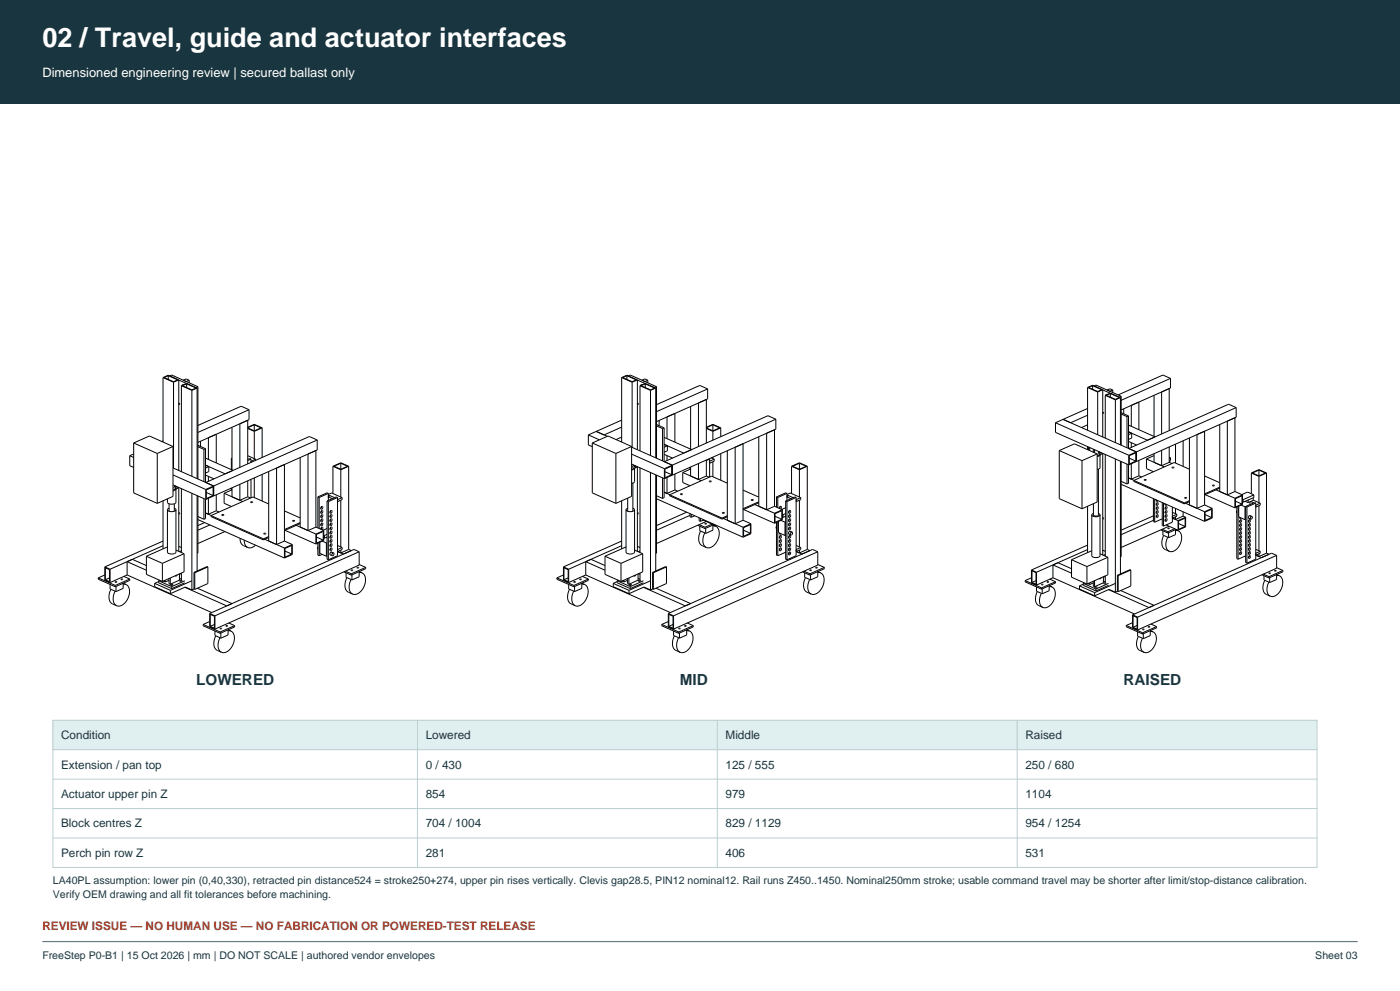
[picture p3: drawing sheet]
<svg xmlns="http://www.w3.org/2000/svg" width="420mm" height="297mm" viewBox="0 0 420 297" stroke-linecap="round" stroke-linejoin="round" font-family="sans-serif">
<path d="M0 0h420v31h-420z" fill-rule="evenodd" fill="#193640"/>
<path d="M12.7 282.2h394.6" fill="none" stroke="#677b81" stroke-width=".35"/>
<g fill="none" stroke="#000" stroke-width=".3">
<path d="M48.9 113.2v19.3M48.9 113.2l3.2 1.3M48.9 113.2l1.6-.7 8.6 3.8M49.2 113.2l1.3-.6 2.8 1.3-1.2 .5zM50.5 112.6v1.1M50.9 112.7l.6-.3 7.9 3.5M52.1 114.5v25.8M52.1 114.5l1.5-.6v27.1M54.4 115.6l3.2 1.4M54.4 115.6v25.8M54.7 115.6l1.3-.6 2.8 1.3-1.2 .6zM54.9 115.4l-.2 .1"/>
<path d="M55 113.9l.9-.3 .9 .4M56 114.9l-1.6 .7M56 115v1.2M56.8 114l-.9 .3M56.8 114v.7M57.6 117v25.8M59.1 116.3v27.2M59.1 116.3l-1.5 .7M59.4 115.9l-.6 .2M59.4 115.9v27.7M186.5 113.2v19.3M186.5 113.2l3.1 1.3"/>
<path d="M186.5 113.2l1.6-.7 3.1 1.4M186.8 113.2l1.3-.6 2.8 1.3-1.3 .5zM188.1 112.6v1.1M188.5 112.7l.6-.3 7.9 3.5M189.6 114.5v19.6M191.2 113.9v20.9M191.2 113.9l-1.6 .6M191.2 113.9l2.3 1M192 115.6l3.1 1.4M192 115.6l1.6-.7 3.1 1.4M192 115.6v19.5M192.3 115.6l1.3-.6 2.8 1.3-1.3 .6z"/>
<path d="M192.5 115.4l-.2 .1M192.6 113.9l.8-.3 .9 .4M193.6 115v1.2M194.3 114l-.8 .3M194.3 114v.7M195.1 117v19.5M196.7 116.3v20.9M196.7 116.3l-1.6 .7M197 115.9l-.6 .2M197 115.9v21.4M211.9 119.7v13.1M212.3 116.6l-2.4-1.1-12.9 5.8"/>
<path d="M212.3 116.6l-15.3 6.8M212.3 116.6v3l-15.3 6.8M326.3 116.1v12.8M326.3 116.1l3 1.4M326.3 116.1l1.5-.6 3 1.3M326.6 116.1l1.2-.5 2.7 1.2-1.2 .5zM327.8 115.6v1.1M328.2 115.6l.6-.2 7.6 3.4M329.3 117.5v12.8M330.8 116.8v14.2M330.8 116.8l-1.5 .7M330.8 116.8l2.2 1"/>
<path d="M331.6 118.5v12.8M331.6 118.5l3 1.3M331.9 118.5l1.2-.6 2.7 1.3-1.2 .5zM332 118.3h-.1M332.1 116.9l.9-.4 .8 .4M333.1 117.8l3 1.4M333.1 117.8l-1.5 .7M333.1 117.9v1.1M333.8 116.9l-.8 .4M333.8 116.9v.7M334.6 119.8v12.8M336.1 119.2v14.1"/>
<path d="M336.1 119.2l-1.5 .6M336.4 118.8l-.6 .2M336.4 118.8v14.6M346.2 118.5v12.3M348.5 117.5v12.6M350.8 116.5v12.5M351.1 113.4v2.9l-14.7 6.6M351.1 113.4l-2.2-1-13.5 6M351.1 113.4l-14.7 6.6M38.9 136.6v3l1.2 .5M38.9 136.6l1.2 .5M40.1 132.8v14.9l7.1 3.2"/>
<path d="M40.1 132.8l4.7-2.1 7.1 3.1M40.1 132.8l7.1 3.1M40.1 136.1l-1.2 .5M47.2 135.9v15M48.9 132.1l-.4 .2M51.9 133.8l-4.7 2.1M51.9 133.8v15l-4.7 2.1M59.4 133.9l1.8 .8M59.4 133.5l2.3 1M60.2 132.2v1.6M61.2 134.7v9.7M61.7 134.5l-.5 .2"/>
<path d="M61.7 134.5v10.1M61.7 139.4l5.9 2.6M61.7 137.3l8.2 3.7M62.5 131.2v6.5M64.9 130.1v8.6M69.4 137.4l.2 .1M69.4 137.4v3.3M69.6 137.3l-.2 .1M69.6 128.1v12.7M72 127v13.1M74.3 128.4l2 .9M74.3 128.1l2-.9 2.3 1"/>
<path d="M74.3 128.3l2 .8M74.3 136.6l2.4 1M74.3 137.6h.1M74.3 126v13M74.7 122.8l-2.3-1.1-13 5.8M74.7 122.8l-15.3 6.8M74.7 122.8v3l-15.3 6.8M75.3 137.6l-.4-.2-.6 .3M75.3 137.6v1M75.3 137.6l-1 .4M76.3 127.3v1.8M76.3 129.3v8.1"/>
<path d="M76.3 127.3l-2 .9M76.3 127.3l2 .9-2 .9M76.7 137.6l-1.4 .6M76.7 137.6v.4M78.6 128.2v8.9M78.6 128.2l-2.3 1.1M85.3 139.2v22.9M90 137.1v20.9M92.4 136.1v22.9l2.4-1M94.8 135v23M95.2 131.9v3l-33.5 14.8M95.2 131.9l-33.5 14.8"/>
<path d="M95.2 131.9l-2.4-1.1-31.1 13.8M99.9 139.7l2.3 1.1M99.9 139.7v8.2M99.9 139.7l2.3-1 2.4 1M102.2 138.8l2.1 .9-2.1 .9M102.2 138.8l-2 .9 2 .9M102.2 138.8v1.8M104.6 139.7v25M104.6 139.7l-2.4 1.1M176.5 130.3v3l1.2 .6M176.5 130.3l3.3 1.5M177.7 132.8v14.9l7.1 3.2"/>
<path d="M177.7 132.8l4.7-2.1 7.1 3.1M177.7 132.8l7.1 3.1M178.9 129.3l3.3 1.5M184.8 135.9v15M186.5 125.9l-10 4.4M186.5 128l-5.3 2.3M186.5 131l-1.7 .7M189.5 133.8l-4.7 2.1M189.5 133.8v15l-4.7 2.1M189.5 136.1l9.8 4.4M189.5 139.1l9.8 4.4M189.5 134l12.2 5.4v3"/>
<path d="M190.2 139.5l-.4 .2 .2 .4M190.2 139.5h.1M190.2 139.6h.1M190.4 139.7l.3 .2-.3 .4-.2-.2zM191.2 139.9v25.3M191.3 139.9l-.7 .3M197 127.6l1.8 .8M197 127.2l2.2 1M197.7 126v1.6M198.8 128.4v9.7M199.2 131.1l8.3 3.6M199.2 128.2l-.4 .2"/>
<path d="M199.2 128.2v10.1M199.2 133.2l5.9 2.6M199.2 136.2l2.6 1.1M199.2 134l1-.4v1.5l-1 .4M200.1 125v6.5M200.1 136.5v1.5M202.5 123.9v8.6M207.2 121.8v12.8M207.2 140v2.7M209.5 120.8v13M209.5 138.9v4.8l2.4-1M211.9 128.4l2 .9"/>
<path d="M211.9 128.1l2-.9 2.3 1M211.9 128.3l2 .8M211.9 137.9v4.8M212.7 137.5l.2 .1M212.9 137.6v5.4M212.9 137.6l-1 .4M213.4 137.2l.9 .4M213.9 127.3v1.8M213.9 129.3v2.6M213.9 137v.4M213.9 138.4v4.5M213.9 127.3l-2 .9"/>
<path d="M213.9 127.3l2 .9-2 .9M214.3 137.6v.6l-1.4 .6M214.3 137.6l-1.4 .6M216.2 128.2v2.7M216.2 136v7.9M216.2 128.2l-2.3 1.1M218.2 135.1v20.8M220.6 134v23l2.3-1.1M222.9 133v22.9M227.6 130.9v20.8M230 129.8v23l2.4-1.1M232.4 128.8v22.9"/>
<path d="M232.7 125.6v3l-33.4 14.9M232.7 125.6l-33.4 14.9M232.7 125.6l-2.3-1-31.1 13.8M237.5 139.7l2.3-1 2.4 1M237.5 139.7v8.2M237.5 139.7l2.3 1.1M239.8 138.8l2.1 .9-2.1 .9M239.8 138.8l-2 .9 2 .9M239.8 138.8v1.8M242.2 139.7v25M242.2 139.7l-2.4 1.1M316.6 126.7v2.9l22 9.7"/>
<path d="M316.6 126.7l22 9.7M317.8 135v14.4l6.8 3.1M317.8 135l4.5-2 6.9 3M317.8 135l6.8 3.1M318.9 125.7l22 9.7v2.9M324.6 138.1v14.4M326.3 127.3l-1.9 .8M326.3 133.8v1M326.3 122.4l-9.7 4.3M326.3 124.4l-5.1 2.3M326.5 134.1v.8M326.5 134.1l.4 .2"/>
<path d="M326.7 134l-.2 .1M326.9 134.3v.7M327.1 134.2l-.2 .1M328 134.8v.7M328 134.8l.4 .1M328.2 134.7l-.2 .1M328.4 134.9v.8M328.6 134.9h-.2M329.2 136l-4.6 2.1M329.2 136v14.5l-4.6 2M329.8 135.5l.4 .2M329.8 135.5l-.3 .3 .1 .3"/>
<path d="M329.9 135.5h.1M329.8 135.6h.1M329.9 135.6h.1M330 136.3h.1M330 136.3v3.9l-.8 .5M330 136.3l-.2 .3-.6 .2M330 136.3l-.8 .4M330.2 135.7l.1 .4-.3 .2M330.2 135.7l-.3 .2 .1 .4M330.8 135.9v30.4M330.9 135.9l-.7 .3M331.6 136.2v30.5"/>
<path d="M334.6 137.5v40M336.1 138.2v33.8M336.4 138.3v28.5l-.3 .1M336.4 124.1l1.7 .8M336.4 123.7l2.2 1M337.1 122.5v1.5M338.1 124.9v9.3M338.1 139.1v5.9M338.6 124.7l-.5 .2M338.6 139.3v5.5l-.5 .2M338.6 124.7v9.7M338.6 129.4l5.6 2.5"/>
<path d="M338.6 132.3l2.4 1.1M338.6 127.4l7.9 3.5M338.6 130.3l.9-.5v1.5l-.9 .4M338.6 136.4v2.9M338.8 136.6l2-.9v2.5l-2 .9zM338.8 137.3l2 .9M339.4 121.5v6.3M339.4 132.7v1.4M339.4 139v4.6l2.3-1M341.7 120.5v8.3M341.7 138v4.6M343.9 137.6l5.4 2.3"/>
<path d="M343.9 137.6v2.8l2.2 1M346.2 136v2.6M346.2 136.5l-2.3 1.1M348.5 135v4.6l2.3-1M350.8 134v4.6M350.8 137l.3 .2M350.8 138.6l.8 .3M351 138.1v.5M351.1 137.2v.8l-.3 .2M351.1 137.2l-.3 .2M352.7 133.1v5.7M354.9 132.1v7.7"/>
<path d="M356.8 131.3v20M359.1 130.3v22.1l2.3-1.1M361.4 129.2v22.1M365.9 127.2v20.1M368.2 126.2v22.1l2.3-1M370.5 125.2v22.1M370.9 122.2v2.8l-32.3 14.3M370.9 122.2l-32.3 14.2M370.9 122.2l-2.3-1.1-30 13.3M48.9 150.1v14.4M50.2 152.8v12.7l.4 .4 .9 .1 .9-.1 .4-.4v-12.7M50.2 152.8l.4 .4 .9 .1 .9-.1 .4-.4"/>
<path d="M50.7 152.3l-.5 .5M50.7 151v2.2M51.9 142.3l9.8 4.4M51.9 145.3l9.8 4.4M51.9 140.2l12.2 5.4v3M52.3 152.3l.5 .5M52.3 151v2.2M52.3 146.3h.1M52.5 145.7l.5 .2M52.6 145.7h.1M52.6 145.7l-.3 .2v.4M52.8 146.6h.1"/>
<path d="M52.8 146.6l-.1 4.1-1 .4-1.1-.2-.4-.3v-1.1M52.8 146.6l-.3 .3-.6 .2M52.8 146.5l-.9 .4M52.8 146l.3 .1-.3 .4-.2-.2zM53.6 146.2v19M53.7 146.1l-.7 .3M54.4 146.4v19.2M57.6 147.8v29M59.1 148.5v22.6M59.4 148.6v17.1l-.3 .1M59.4 154.8l1.8 .8M59.4 155.7l25.9 11.5"/>
<path d="M61.2 149.4v6.2M61.4 156.6l-2 .9M61.7 149.7v5.7l-.5 .2M61.7 142.4l2.5 1.1M61.7 153.7l1.7 .8M61.7 140.3l.9-.5v1.5l-.9 .5M61.7 146.7v3M61.9 146.8l2-.9v2.6l-2 .9zM61.9 147.6l2 .9M62.5 142.8v1.5M62.5 149.3v4.8l2.4-1M63 157.3l-3.6 1.6"/>
<path d="M63.3 154.5v.3l15.7 7M63.3 154.5l15.7 7M64.9 148.3v4.8M64.9 153.1l.8 .3M67.2 147.8l5.6 2.5M67.2 147.8v3l2.2 1M67.5 159.3l-8.1 3.6M69.4 146.3v.6M69.4 151.8h.1M69.6 146.2v2.7M69.6 146.8l-2.4 1M72 145.2v4.7l2.3-1"/>
<path d="M74.3 144.1v4.8M74.3 148.9l.9 .4M75.3 143.7v5.5M76.3 143.2v5.9M78.6 142.2v8M80.6 141.3v20.8M80.6 151l-4.7-2.1-12.6 5.6M83 140.3v22.9l2.3-1.1M85.3 153.1l4.7 2.1M85.5 158.9l9.3 4.1M88.9 157.4l5.9 2.7M90 156.9l-4.7 2.1"/>
<path d="M90 156.6l-4.7 2.1M94.8 158l2.3 1M95.4 148.9l.4 .2M95.4 148.9v9.3M95.8 149.1v9.3M96.5 158.1l-.3 .5 .2-.5 .3-.1 .2 .4-.3 .4M96.5 155.6l-.3 .5M96.5 153.1l-.3 .5M96.5 151.8l-.3 .6M96.5 156.9h.1M96.5 154.4h.1M96.5 156.9l-.3 .5"/>
<path d="M96.5 154.4l-.3 .5M97.1 159v3l-2.3 1M97.1 159l-2.3 1.1M98.1 150.1v17.5l.4 .2M98.1 150.1l.4 .2M98.1 158.4l-1.2 .5M98.5 147.9l-.4-.2-2.7 1.2M98.5 147.9v2.1M98.5 150.3v17.5M98.5 147.9l-2.7 1.2M98.5 148.2l1-.5 3.1 1.4M98.7 148.4l1.7 .7"/>
<path d="M98.7 149l1 .4M98.7 149l-.2 .1M98.7 148.4v.6M98.7 148.4l-.2 .1M99 158.3h.2M99.1 159.7l-.1 .1M99.2 158l-.2 .6M99.2 156.8l-.2 .5M99.2 154.3l-.2 .6M99.2 159.3h.1M99.2 155.6h.1M99.2 153.1h.1"/>
<path d="M99.2 159.3l-.2 .5M99.2 155.6l-.2 .5M99.2 153.1l-.2 .5M101.3 149.1l-.4-.2-2.8 1.2M101.3 149.1v17.4l-2.8 1.3M101.3 149.1l-2.8 1.2M102.2 140.8v8.2M102.2 149.9v14M102.6 149.1v.6l-1.3 .6M102.6 149.1l-1.3 .6M186.5 150.1v14.4M187.8 152.8v12.7l.4 .4 .9 .1 .9-.1 .4-.4v-12.7"/>
<path d="M187.8 152.8l.4 .4 .9 .1 .9-.1 .4-.4M188.3 152.3l-.5 .5M188.3 149.3v3.9M189.9 152.3l.5 .5M189.9 144.8v8.4M190.4 140.3h.1M190.4 140.3v4.1l-.9 .4M190.4 140.3l-.3 .4-.6 .2M190.4 140.3l-.9 .4M192 140.2v25.4M195.1 141.6v35.2M196.7 142.3v28.8"/>
<path d="M197 142.4v23.3l-.3 .1M197 148.6l1.8 .8M197 149.5l25.9 11.5M198.8 143.2v6.2M199.2 143.4v5.8l-.4 .2M199.2 147.5l17.4 7.8M199.3 140.5v3M199.5 140.6l2-.9v2.6l-2 .9zM199.5 141.4l2 .9M200.1 143.1v4.8l2.4-1.1M202.5 142.1v4.7M202.5 146.8l.8 .4"/>
<path d="M204.8 141.6l5.6 2.5M204.8 141.6v3l2.2 1M206 153.5l-9 4M207 154.5l-10 4.4M207 153.9v1l.4 .1M207 140.1v.6M207 145.6h.1M207.2 140.6l-2.4 1M207.4 154.1v.9M208.4 154.6l-1 .4M209.3 157.4l2.2 1M209.7 157.2l1.8 .8"/>
<path d="M209.7 155.2v.9l.4 .2M209.9 157.7v1.4l1.8 .8M210.1 155.3v1M210.2 159.2l-.6 1.7 .2 1.6 .6 .9 1.5 .7M210.9 155.9l3.8 1.6M211.2 155.8l-1.1 .5M211.4 159.7l-.4 1.4-.1 1.3 .3 1.1 .7 .6M211.5 156.9l.5 .1zM211.5 158v.4M211.7 158.3v1.6M211.8 156.3l-14.8 6.6M211.9 142.7l.8 .3"/>
<path d="M213.6 157.1l-2.1 .9M213.9 157.6l.8 .1M214.1 157.3l-2.6 1.1M214.7 157.3v.2M214.7 157.7l.7 .6 .3 1v1.2l-.4 1.3-.7 1.1-.9 .9-.9 .4-.9-.1M214.7 157.7l-.8-.3v1.5l-2.2 1M214.9 157.4l-.2 .1M216.6 155.3v.3M217 155.4l5.9 2.6M218.2 144.8l-4.7-2.1-12.6 5.6v.3l15.7 7M218.2 154.9l-1.6 .7M218.2 154.6l-1.6 .7"/>
<path d="M222.9 158v3M222.9 155.9l2.4 1.1M222.9 146.9l4.7 2.1M223.1 158.1l2-.9v2.6l-2 .9zM223.1 158.9l2 .9M223.1 152.7l9.3 4.1M225.3 157l-2.4 1M225.3 157v3l-2.4 1M226.5 151.2l5.9 2.6M227.6 150.7l-4.7 2.1M227.6 150.4l-4.7 2.1M232.4 153.8v3"/>
<path d="M232.4 151.7l2.3 1.1M232.5 154l2.1-1v2.6l-2.1 .9zM232.5 154.7l2.1 .9M232.9 157.8v.6M232.9 156.6v9.8l.4 .1M232.9 148.9l.4 .2M232.9 148.9v3.1M233.3 149.1v3.1M233.3 156.4v10.1M233.5 156.3v3.3l2 .9M233.8 159.7l.1 .4 .4-.2M233.9 159.8l-.1 .1"/>
<path d="M234.1 151.8l-.3 .6 .2-.5 .3-.1 .1 .3-.2 .5M234.3 156l1.2 .5M234.7 152.8l-2.3 1M234.7 155l.2 .1M234.7 154.2l.2 .1M234.7 152.8v3l-2.3 1M234.9 155l-.2 .1M234.9 154.3v.8M235.5 156.5v4M235.6 154.8h.1M235.7 150.1v17.5l.4 .2M235.7 150.1l.4 .2"/>
<path d="M235.7 154.7l-.8 .4M235.7 153.9l-.8 .4M235.7 152.2l-1.2 .5M235.7 156.4l-.2 .1M236.1 147.9l-.4-.2-2.8 1.2M236.1 147.9v2.1M236.1 150.3v17.5M236.1 147.9l-2.8 1.2M236.1 148.2l1-.5 3.1 1.4M236.3 149l1 .4M236.3 149l-.2 .1M236.3 148.4v.6"/>
<path d="M236.3 148.4l-.2 .1M236.3 148.4l1.7 .7M236.7 153.5h-.1M236.7 156h-.1M236.8 158l-.2 .6M236.8 156.8l-.2 .5M236.8 154.3l-.2 .6M236.8 155.6h.1M236.8 153.1h.1M236.8 155.6l-.2 .5M236.8 153.1l-.2 .5M237 159.2l.6 .3"/>
<path d="M237.1 159.3l-.5 .2 .2 .6M237.6 159.5l.1 .5-.4 .3M237.6 159.5l-.4 .3 .1 .5M238.8 149.1v17.4l-2.7 1.3M238.8 149.1l-.4-.2-2.7 1.2M238.8 149.1l-2.7 1.2M239.8 140.8v8.2M239.8 149.9v14M240.2 149.1v.6l-1.4 .6M240.2 149.1l-1.4 .6M326.3 151.7v13.9M327.5 154.3v12.3l.4 .3 .9 .2 .8-.1 .4-.4v-12.3"/>
<path d="M327.5 154.3l.4 .4 .9 .2 .8-.2 .4-.4M328 153.9l-.5 .4M329.5 153.9l.5 .4M329.5 140.6v13.7l-.3 .3h-.7l-.5-.2v-3.4M336.4 144.3l1.7 .7M336.4 145.1l25 11.1M338.6 143.2l1.6 .8M340.1 144v.3l15.2 6.7M340.1 144l15.2 6.7M341.7 142.6l.8 .4M346 154.6l-9.6 4.3M346 155.9l-9.6 4.3"/>
<path d="M346 149.4v6.9l.4 .2M346 141.4h.1M346.4 149.6v6.9M346.9 149.8l.1 .5 .4-.3M347 149.9l-.1 .2M347.1 151.9l-.2 .6M347.1 150.7l-.2 .6M347.1 154.4h.1M347.1 153.2h.1M347.1 154.4l-.2 .5M347.1 153.2l-.2 .5M348.2 158.8l2.2 1"/>
<path d="M348.7 158.6l1.7 .8M348.7 150.6v6.9l.4 .2M348.7 155.5l-2.3 1M348.9 159.1v1.3l1.7 .7M349.1 150.8v6.9M349.5 153.5l.1 .1M349.5 151l.1 .4 .4-.2M349.6 154.4v.3M349.6 155.6v.3M349.7 151l-.2 .2M349.7 154.4h.1M349.7 155.5l-.2 .5"/>
<path d="M349.7 154.3l-.2 .5M349.7 153.1l-.2 .5M349.7 151.9l-.2 .5M349.7 154.3h.1M349.8 157.3l3.6 1.6M350.4 159.4v.4M350.6 159.7v1.4M350.7 157.7l-14.3 6.4M351.7 152v4.5l-2.6 1.2M351.7 153.5l1.3 .6M351.7 155.3l1.7 .7M352.4 158.5l-2 .9"/>
<path d="M352.7 159l.8 .1M352.7 152.4v1.6M352.7 158.7v1.5l-2.1 .9M352.7 158.7l.8 .4M352.8 158.7l-2.4 1.1M353 154.1v.6l-1.3 .6M353 154.1l-1.3 .6M353.4 156v2.9M353.5 159.1l.6 .6 .4 .9-.1 1.2-.3 1.2-.7 1.1-.9 .8-.9 .4-.8-.1M353.6 156.2l1.9-.9v2.5l-1.9 .9zM353.6 156.9l1.9 .9M354.9 154.7l-2.2 1v-.8"/>
<path d="M354.9 153.4v1.3M354.9 154.7l.8 .3M355.3 150.7v.3M355.7 155v2.9l-2.3 1M355.7 155l-2.3 1M355.7 150.8l5.7 2.6M356.8 150l-1.5 .7M356.8 140.6l-4.5-2-12.2 5.4M356.8 150.3l-1.5 .7M361.4 153.4v2.8M361.4 151.3l2.3 1.1M361.4 142.6l4.5 2.1"/>
<path d="M361.5 153.5l2-.9v2.5l-2 .9zM361.5 154.2l2 .9M361.5 148.2l9 4M363.7 152.4v2.8l-2.3 1M363.7 152.4l-2.3 1M364.8 146.8l5.7 2.5M365.9 146l-4.5 2M365.9 146.3l-4.5 2M370.5 149.3v2.9M370.5 147.3l2.2 1M370.6 149.5l2-.9v2.5l-2 .8zM370.6 150.2l2 .9"/>
<path d="M371 153.1v.6M371 152v15.4l.4 .2M371.4 151.8v15.8M371.6 151.7v3.2l1.9 .8M371.9 155l.1 .4 .3-.2M372 155.1h-.1M372.1 159.4l-.2 .6M372.1 158.2l-.2 .6M372.1 157l-.2 .5M372.1 155.8l-.2 .5M372.3 151.4l1.2 .5M372.6 148.2l1.7-.7 1.9 .8"/>
<path d="M372.7 150.4l.2 .1M372.7 149.7h.2M372.7 148.3v2.9l-2.2 1M372.7 148.3l-2.2 1M372.9 150.5l-.2 .1M372.9 149.7v.8M373.5 151.9v3.8M373.6 150.2l.9 .4M373.7 155.7h-.2M374.1 152l-.4-.2v16.8l.4 .2M374.1 152v16.8M374.5 149.8v.8"/>
<path d="M374.6 155.3l.6 .3M374.7 155.3v.1M374.8 159.4l-.3 .5M374.8 158.2l-.3 .5M374.8 157l-.3 .5M374.8 155.8l-.3 .5M374.9 154.5l.7 .3M375 150.4v.8M375.1 154.6l-.5 .2 .1 .5M375.1 154.7h.1M375.2 154.7h.1M375.2 150.3l.9 .4"/>
<path d="M375.4 141.8v6.2M375.4 141.8l2.3 1M375.4 141.8l2.3-1.1 2.3 1.1M375.6 154.8v.5l-.4 .3M375.6 154.8l-.4 .3v.5M376 149.9l2.1 .9M376 149.2v.8M376 150l-1.5 .6M376.2 148.3l-3.3 1.4M376.2 148.3v.8l-3.3 1.4M376.7 150.8v16.8l-2.6 1.2M376.7 150.8l-.3-.2-2.9 1.3"/>
<path d="M376.7 150.8l-2.6 1.2M377.7 140.9v1.7M377.7 142.8v7.8M377.7 151.6v13.5M377.7 140.9l-2 .9 2 .8M377.7 140.9l1.9 .9-1.9 .8M378.1 150.8v.6l-1.4 .6M378.1 150.8l-1.4 .6M380 141.8v24M380 141.8l-2.3 1M29.5 173.2v.4l5.1 2.3M29.5 173.2l5.1 2.3"/>
<path d="M31.4 172.3l-1.9 .9M31.4 169.9l1.6 .7M31.4 169.9v4l1.6 .7M31.6 170.2l1.3 .5v3.6l-1.3-.5zM32.9 173.2l-1.3 .6M33 170.6v4M33 175.2v1.3l1.8 .8M33.3 176.6l-.6 1.7 .2 1.6 .6 .9 1.5 .7M34.5 177.2l-.5 1.3v1.3l.3 1.1 .7 .6M34.6 174.4h.4zM34.6 175.5v.4M34.8 175.8v1.5"/>
<path d="M36.3 173.6h.5zM37 175.1l.8 .1M37.2 172.8l1.7 .7M37.8 175.2l.7 .6 .3 .9v1.3l-.4 1.2-.7 1.2-.9 .8-.9 .4-.9-.1M37.8 175.2l-.8-.4v1.5l-2.2 1M38.1 172.3l-5.1 2.3M38.1 172.3l25.4 11.3M38.9 173.5v.4l-4.3 2M38.9 173.5l-4.3 2M39.7 167.6l4.2 1.9M43.9 170.9l-5.8-2.6v4M43.9 166.7l4.8 2.1"/>
<path d="M43.9 166.7v5.4l4.8 2.2M46.4 174.8v1l4.7 2.1M46.4 174.8l4.7 2.1M47.6 174.3l-1.2 .5M47.6 174.1v.6l3.9 1.7M47.6 174.1l3.9 1.7M47.9 173.9l-.3 .2M48.5 174.2h.1M48.7 168.8v5.5M48.9 162.2l-17.5 7.7M48.9 163.5l-15.9 7.1M49.1 174.1l-.3 .1"/>
<path d="M49.2 174.1l.4 .3M49.6 173.9v.5M50.2 163.9l-6.3 2.8M50.7 173.4v1.5l.4 .2M50.7 173.9l-1.1 .5M51.1 173.2v1.9M51.1 176.9v1M51.2 175.2l.7 .1-.5 .1zM51.5 175.8v.6M52.6 172.6h.1M52.7 172.5v.1M52.8 164.9l2.4 1"/>
<path d="M53.1 172.3l-.4 .3M53.6 163.7l.8 .4M53.8 173.4l.6 .2M53.8 172v1.9l-2.7 1.2M53.9 174l.7 .1-.4 .1zM54 171.9l.4 .2M54.4 165.1l-.5 .2M54.4 171.7v2.2M55.2 165.9l-6.5 2.9M55.2 165.9v5.5l-6.5 2.9M55.4 176l12.6 5.6M55.4 174.7l-3.9 1.7"/>
<path d="M55.4 174.1l-3.9 1.7M57.6 176.8l-2-.9-4.5 2M57.6 174.1l-6.5 2.8M58.2 176.5l-.6 .3M58.2 176.5l.2 .1M58.2 171.5l.2 .1M58.2 171.5v5M58.4 171.6v5M59.2 176.3l10.4 4.6M62.4 169.9v5l-4 1.7M62.4 169.9l-.3-.1-3.9 1.7M62.4 169.9l-4 1.7"/>
<path d="M72 161.3l.1 1 .4 .8 1.8 1M73.3 161.9l.2 1.4 .8 .8M76.7 163.4l-1.2 .7h-1.2M79 161.5v.3M79.4 161.6l5.9 2.6M80.6 161.1l-1.6 .7M80.6 160.8l-1.6 .7M85.3 164.2v3M85.3 162.1l2.4 1.1M85.5 164.4l2-.9v2.6l-2 .9zM85.5 165.1l2 1M87.7 163.2v3l-2.4 1"/>
<path d="M87.7 163.2l-2.4 1M94.8 160.1v2.9M94.9 160.2l2.1-.9v2.6l-2.1 .9zM94.9 161l2.1 .9M95.4 164v.6M95.4 162.8v3.6l.4 .1M95.8 162.6v3.9M95.9 162.5v3.3l2 .9M96.7 166.1l-.9 .4M96.7 162.2l1.2 .5M97.1 161.2l.2 .1M97.1 160.4l.2 .1"/>
<path d="M97.3 161.3h-.2M97.3 160.5v.8M97.9 162.7v4M98 161l.1 .1M98.1 160.9l-.8 .4M98.1 160.1l-.8 .4M98.1 162.6l-.2 .1M98.1 166.6l-.2 .1M99 166.3l.7 .2M99.1 162.2l-.1 .1M99.1 166.3h.1M99.2 164.3l-.2 .5"/>
<path d="M99.2 163l-.2 .6M99.2 161.8l-.2 .5M99.2 160.5l-.2 .6M99.3 167.4l.4 .2M99.4 165.4l.7 .3M99.5 165.5l-.4 .2v.6M100.1 165.7v.6l-.4 .2M100.1 165.7l-.5 .3 .1 .5M101.3 163.5l1.3 .6M102.6 164.1v.6l-1.3 .6 1.7 .8M102.6 164.1l-1.3 .6M103.2 171.4l2.2 1"/>
<path d="M103.6 171.2l1.8 .8M103.8 171.7v1.3l1.8 .8M104.1 173.1l-.6 1.7 .1 1.6 .7 .9 1.5 .7M104.6 164.7l-2.4 1v-.8M104.6 164.7l.8 .3M105.3 173.7l-.5 1.3v1.3l.3 1.1 .7 .6M105.3 173.7h.1M105.4 170.9h.4zM105.4 172v.4M105.6 172.3v1.5M107.1 170.1h.5zM107.7 171.6l.9 .1"/>
<path d="M107.7 169.2l2 .8M107.7 165.4l-1.5-.7-43.3 19.2M107.7 165.4l-43.2 19.2M107.7 165.4v4l-43.2 19.1M108.6 171.7l.7 .6 .3 .9v1.3l-.4 1.3-.7 1.1-.9 .8-.9 .4-.9-.1M108.6 171.7l-.9-.4v1.6l-2.1 .9M109.7 170v.4l-4.3 2M109.7 170l-4.3 2M167.1 173.2v.4l5.1 2.3M167.1 173.2l5.1 2.3M169 172.3l-1.9 .9M169 169.9l1.6 .7"/>
<path d="M169 169.9v4l1.6 .7M169.2 170.2l1.2 .5v3.6l-1.2-.5zM170.4 173.2l-1.2 .6M170.6 170.6v4M170.6 175.2v1.3l.2 .1M170.9 176.6l-.6 1.7 .1 1.6 .6 .9 1.6 .7M170.9 176.6l1.2 .6M172.1 177.2l-.5 1.3-.1 1.3 .4 1.1 .7 .6M172.1 177.2l.3 .1M172.1 174.4h.5zM172.2 175.5v.4M172.4 175.8v1.5"/>
<path d="M173.9 173.6h.5zM174.5 175.1l.9 .1M174.7 172.8l1.8 .7M175.4 175.2l.7 .6 .3 .9v1.3l-.4 1.2-.7 1.2-.9 .8-.9 .4-.9-.1M175.4 175.2l-.9-.4v1.5l-2.1 1M175.7 172.3l-5.1 2.3M175.7 172.3l25.4 11.3M176.5 173.5v.4l-4.3 2M176.5 173.5l-4.3 2M177.3 167.6l4.2 1.9M181.5 170.9l-5.8-2.6v4M181.5 166.7l4.8 2.1"/>
<path d="M181.5 166.7v5.4l4.8 2.2M184 174.8l4.7 2.1M184 174.8v1l4.7 2.1M185.2 174.3l-1.2 .5M185.2 174.1v.6l3.9 1.7M185.2 174.1l3.9 1.7M185.5 173.9l-.3 .2M186 174.2h.1M186.3 168.8v5.5M186.5 162.2l-17.5 7.7M186.5 163.5l-15.9 7.1M186.7 174.1l-.3 .1"/>
<path d="M186.8 174.1l.4 .3M187.2 173.9v.5M187.8 163.9l-6.3 2.8M188.3 173.4v1.5l.4 .2M188.3 173.9l-1.1 .5M188.7 173.2v1.9M188.7 176.9v1M188.8 175.2l.7 .1-.5 .1zM189.1 175.8v.6M190.2 172.6h.1M190.2 172.5l.1 .1M190.4 164.9l2.4 1"/>
<path d="M190.7 172.3l-.4 .3M191.2 163.7l.8 .4M191.4 173.4l.6 .2M191.4 172v1.9l-2.7 1.2M191.5 174l.7 .1-.4 .1zM191.6 171.9l.4 .2M192 165.1l-.6 .2M192 171.7v2.2M192.8 165.9l-6.5 2.9M192.8 165.9v5.5l-6.5 2.9M193 176l12.6 5.6M193 174.7l-3.9 1.7"/>
<path d="M193 174.1l-3.9 1.7M195.1 176.8l-1.9-.9-4.5 2M195.1 174.1l-6.4 2.8M195.8 176.5l-.7 .3M195.8 176.5l.2 .1M195.8 171.5l.2 .1M195.8 171.5v5M196 171.6v5M196.8 176.3l10.4 4.6M199.9 169.9v5l-3.9 1.7M199.9 169.9l-.2-.1-3.9 1.7M199.9 169.9l-3.9 1.7"/>
<path d="M234.1 164.3l-.3 .5M234.1 163l-.3 .6M234.1 161.8l-.3 .6M234.1 160.6h.1M234.1 160.6l-.3 .5M235.7 165.5l-2.4 1M235.7 160.4l-.2 .1M236.6 163.5h.1M236.6 160l.7 .3M236.7 164.4v.3M236.7 165.6v.3M236.7 164.3l.1 .1"/>
<path d="M236.8 164.3l-.2 .5M236.8 163l-.2 .6M236.8 161.8l-.2 .5M236.8 160.5l-.2 .6M236.8 164.3h.1M236.8 165.6h.1M236.8 165.6l-.2 .5M236.9 167.4l.3 .2M238.8 163.5l1.4 .6M240.2 164.1v.6l-1.3 .6 1.7 .8M240.2 164.1l-1.4 .6M240.8 171.4l2.2 1"/>
<path d="M241.2 171.2l1.8 .8M241.4 171.7v1.3l.2 .1M241.7 173.1l-.6 1.7 .1 1.6 .6 .9 1.6 .7M241.7 173.1l1.2 .6M242.2 164.7l-2.4 1v-.8M242.2 164.7l.8 .3M242.9 173.7l-.5 1.3-.1 1.3 .4 1.1 .7 .6M242.9 173.7l.3 .1M242.9 173.7h.1M242.9 170.9h.5zM243 172v.4M243.2 172.3v1.5"/>
<path d="M244.7 170.1h.5zM245.3 171.6l.9 .1M245.3 169.2l2 .8M245.3 165.4l-1.5-.7-43.3 19.2M245.3 165.4l-43.2 19.2M245.3 165.4v4l-43.2 19.1M246.2 171.7l.7 .6 .3 .9v1.3l-.4 1.3-.7 1.1-.9 .8-1 .4-.8-.1M246.2 171.7l-.9-.4v1.6l-2.1 .9M247.3 170v.4l-4.3 2M247.3 170l-4.3 2M307.5 174v.4l5 2.2M307.5 174l5 2.2"/>
<path d="M309.4 173.2l-1.9 .8M309.4 170.8l1.6 .7M309.4 170.8v3.9l1.6 .6M309.6 171.1l1.2 .5v3.5l-1.2-.6zM310.8 174l-1.2 .5M311 171.5v3.8M311 175.9v1.3l.2 .1M311.2 177.3l-.5 1.7 .1 1.5 .6 .8 1.5 .7M311.2 177.3l1.2 .5M312.4 177.8l-.5 1.3v1.3l.3 1 .7 .6M312.4 177.8v.1M312.4 177.9l.3 .1"/>
<path d="M312.5 176.2v.4M312.7 176.5v1.5M314.7 175.8l.9 .1M314.9 173.6l1.7 .7M315.6 175.9l.6 .6 .4 .9-.1 1.2-.3 1.2-.7 1.1-.9 .9-.9 .3-.8-.1M315.6 175.9l-.9-.3v1.4l-2 1M315.9 173.2l-4.9 2.1M315.9 173.2l24.5 10.8M316.6 174.3v.4l-4.1 1.9M316.6 174.3l-4.1 1.9M317.4 168.6l4.1 1.8M321.5 171.8l-5.6-2.5v3.9"/>
<path d="M321.5 167.7l4.6 2.1M321.5 167.7v5.3l4.6 2M323.8 175.6v.9l4.6 2.1M323.8 175.6l4.6 2M325 175.1l-1.2 .5M325 174.8v.6l3.8 1.7M325 174.8l3.8 1.7M325.3 174.7l-.3 .1M325.8 174.9l.1 .1M326.1 169.8v5.2M326.3 163.4l-16.9 7.4M326.3 164.7l-15.3 6.8"/>
<path d="M326.5 174.9l-.3 .1M326.5 174.8l.4 .4M326.9 174.7v.5M327.5 165.1l-6 2.6M328 174.2v1.5l.4 .1M328 174.7l-1.1 .5M328.4 174v1.8M328.4 177.6v1M328.5 176h.6l-.4 .2zM328.8 176.5v.6M329.8 173.4l.2 .1M329.9 173.4l.1 .1"/>
<path d="M330 166l2.4 1M330.3 173.2l-.3 .3M330.8 164.9l.8 .3M331 174.2l.6 .2M331 172.8v1.9l-2.6 1.1M331.1 174.8h.7l-.5 .2zM331.2 172.8l.4 .2M331.6 166.2l-.6 .2M331.6 172.6v2.1M332.4 167l-6.3 2.8M332.4 167v5.3l-6.3 2.7M332.6 176.7l12.1 5.4"/>
<path d="M332.6 175.4l-3.8 1.7M332.6 174.8l-3.8 1.7M334.6 177.5l-1.9-.9-4.3 2M334.6 174.8l-6.2 2.8M335.2 177.2l-.6 .3M335.2 177.2l.2 .1M335.2 172.4l.2 .1M335.2 172.4v4.8M335.4 172.5v4.8M336.2 177l10 4.4M339.2 170.8v4.8l-3.8 1.7M339.2 170.8l-.2-.1-3.8 1.7"/>
<path d="M339.2 170.8l-3.8 1.7M349.1 160.5l-.5 1.6 .1 1.6 .6 .8 1.5 .7M350.3 161l-.4 1.3-.1 1.3 .3 1 .7 .6M350.3 161h.1M372.1 165.4l-.2 .6M372.1 164.2l-.2 .6M372.1 163l-.2 .6M372.1 161.8l-.2 .6M372.1 160.6l-.2 .6M373.7 166.6l-2.3 1M374.5 164.6l.1 .1M374.6 165.5v.3"/>
<path d="M374.6 166.7v.3M374.7 165.5h.1M374.8 166.6l-.3 .5M374.8 165.4l-.3 .5M374.8 164.2l-.3 .5M374.8 163l-.3 .5M374.8 161.8l-.3 .5M374.8 160.6l-.3 .5M374.8 165.4h.1M374.9 168.4l.3 .2M376.7 164.6l1.4 .6M376.8 166.4l1.6 .7"/>
<path d="M378.1 165.2v.6l-1.4 .6M378.1 165.2l-1.4 .6M378.6 172.3l2.1 .9M379 172.1l1.7 .7M379.2 172.5v1.3l1.7 .8M379.4 173.9l-.5 1.7 .1 1.5 .6 .9 1.5 .7M380 165.8l-2.3 1v-.8M380 165.8l.7 .3M380.7 174.5l-.5 1.3-.1 1.2 .3 1.1 .7 .6M380.7 172.8v.4M380.9 173.1v1.5M383 172.5l.8 .1"/>
<path d="M383 170.1l1.9 .9M383 166.5l-1.5-.7-41.7 18.5M383 166.5l-41.7 18.5M383 166.5v3.8l-41.7 18.5M383 172.2v1.5l-2.1 .9M383 172.2l.8 .4M383.8 172.6l.7 .5 .3 1v1.1l-.4 1.3-.7 1.1-.8 .8-1 .4-.8-.1M384.9 171v.4l-4.2 1.8M384.9 171l-4.2 1.8M60.9 187.1v.4l5.2 2.3M60.9 187.1l5.2 2.3M62.9 183.9l1.6 .7"/>
<path d="M62.9 186.3l-2 .8M62.9 183.9v3.9l1.6 .7M63.1 184.1l1.2 .6v3.6l-1.2-.6zM64.3 187.2l-1.2 .5M64.5 184.6v3.9M64.5 189.1v1.4l.2 .1M64.7 190.6l-.5 1.7 .1 1.6 .6 .9 1.6 .7M64.7 190.6l1.3 .5M66 191.1l-.5 1.4-.1 1.3 .4 1.1 .7 .6M66 191.1l.3 .2M66 188.3l.5 .1zM66.1 189.4v.4"/>
<path d="M66.3 189.7v1.6M67.8 187.5l.5 .1zM68.4 189l.9 .1M68.6 186.7l1.8 .8M69.3 189.1l.6 .6 .4 1v1.2l-.4 1.3-.7 1.2-.9 .8-1 .4-.8-.1M69.3 189.1l-.9-.3v1.5l-2.1 1M70.4 187.5v.4l-4.3 1.9M70.4 187.5l-4.3 1.9M198.5 187.1v.4l5.1 2.3M198.5 187.1l5.1 2.3M200.5 186.3l-2 .8M200.5 183.9l1.6 .7"/>
<path d="M200.5 183.9v3.9l1.6 .7M200.7 184.1l1.2 .6v3.6l-1.2-.6zM201.9 187.2l-1.2 .5M202.1 184.6v3.9M202.1 189.1v1.4l1.7 .8M202.3 190.6l-.5 1.7 .1 1.6 .6 .9 1.5 .7M203.6 191.1l-.5 1.4-.1 1.3 .3 1.1 .7 .6M203.6 188.3l.5 .1zM203.6 189.4v.4M203.8 189.7v1.6M205.4 187.5l.5 .1zM206 189l.9 .1"/>
<path d="M206.2 186.7l1.8 .8M206.9 189.1l.6 .6 .4 1v1.2l-.4 1.3-.7 1.2-.9 .8-1 .4-.9-.1M206.9 189.1l-.9-.3v1.5l-2.2 1M208 187.5v.4l-4.4 1.9M208 187.5l-4.4 1.9M337.9 187.5v.3l4.9 2.2M337.9 187.5l4.9 2.1M339.8 186.6l-1.9 .9M339.8 184.3l1.5 .7M339.8 184.3v3.8l1.5 .7M339.9 184.5l1.2 .6v3.4l-1.2-.5zM341.1 187.5l-1.2 .5"/>
<path d="M341.3 185v3.8M341.3 189.4v1.3l1.7 .7M341.5 190.7l-.5 1.7 .1 1.6 .6 .8 1.5 .7M342.7 191.3l-.4 1.3-.1 1.3 .3 1 .7 .6M342.8 189.6v.4M343 189.9v1.5M345.1 189.3l.8 .1M345.3 187l1.7 .8M345.9 189.4l.6 .5 .4 1v1.2l-.4 1.2-.7 1.1-.8 .8-1 .4-.8-.1M345.9 189.4l-.8-.4v1.5l-2.1 .9M347 187.8v.4l-4.2 1.8M347 187.8l-4.2 1.8"/>
<circle cx="53.8" cy="121" r=".16"/>
<circle cx="191.4" cy="121" r=".16"/>
<circle cx="331" cy="123.7" r=".16"/>
<circle cx="52.7" cy="145.8" r=".07"/>
<circle cx="53.8" cy="153.8" r=".16"/>
<circle cx="66.8" cy="154.4" r=".27"/>
<circle cx="75.5" cy="150.5" r=".27"/>
<circle cx="79.4" cy="159.9" r=".27"/>
<circle cx="88" cy="156.1" r=".27"/>
<circle cx="96.5" cy="156" r=".39"/>
<circle cx="96.5" cy="153.5" r=".39"/>
<circle cx="96.5" cy="157.3" r=".39"/>
<circle cx="96.5" cy="152.3" r=".39"/>
<circle cx="96.5" cy="154.8" r=".39"/>
<circle cx="99.3" cy="153.5" r=".39"/>
<circle cx="99.3" cy="157.2" r=".39"/>
<circle cx="99.3" cy="156" r=".39"/>
<circle cx="99.3" cy="159.7" r=".39"/>
<circle cx="99.3" cy="158.5" r=".39"/>
<circle cx="99.3" cy="154.7" r=".39"/>
<circle cx="191.4" cy="153.8" r=".16"/>
<circle cx="204.4" cy="148.1" r=".27"/>
<circle cx="213" cy="144.3" r=".27"/>
<circle cx="217" cy="153.7" r=".27"/>
<circle cx="225.6" cy="149.9" r=".27"/>
<circle cx="236.9" cy="153.5" r=".39"/>
<circle cx="236.9" cy="157.2" r=".39"/>
<circle cx="236.9" cy="156" r=".39"/>
<circle cx="236.9" cy="158.5" r=".39"/>
<circle cx="236.9" cy="154.7" r=".39"/>
<circle cx="237.3" cy="159.4" r=".07"/>
<circle cx="331" cy="155.3" r=".16"/>
<circle cx="343.5" cy="143.8" r=".26"/>
<circle cx="347.2" cy="154.7" r=".38"/>
<circle cx="347.2" cy="152.3" r=".38"/>
<circle cx="347.2" cy="151.1" r=".38"/>
<circle cx="347.2" cy="153.5" r=".38"/>
<circle cx="349.8" cy="155.9" r=".38"/>
<circle cx="349.8" cy="152.3" r=".38"/>
<circle cx="349.8" cy="154.7" r=".38"/>
<circle cx="349.8" cy="153.5" r=".38"/>
<circle cx="350.5" cy="158.4" r=".2"/>
<circle cx="351.9" cy="140.1" r=".26"/>
<circle cx="355.7" cy="149.2" r=".26"/>
<circle cx="364" cy="145.5" r=".26"/>
<circle cx="372.2" cy="157.4" r=".38"/>
<circle cx="372.2" cy="158.6" r=".38"/>
<circle cx="372.2" cy="159.8" r=".38"/>
<circle cx="372.2" cy="156.2" r=".38"/>
<circle cx="374.8" cy="158.6" r=".38"/>
<circle cx="374.8" cy="157.4" r=".38"/>
<circle cx="374.8" cy="156.2" r=".38"/>
<circle cx="374.8" cy="159.8" r=".38"/>
<circle cx="99.3" cy="163.5" r=".39"/>
<circle cx="99.3" cy="164.7" r=".39"/>
<circle cx="99.3" cy="161" r=".39"/>
<circle cx="99.3" cy="162.2" r=".39"/>
<circle cx="99.7" cy="165.7" r=".07"/>
<circle cx="234.1" cy="163.5" r=".39"/>
<circle cx="234.1" cy="161" r=".39"/>
<circle cx="234.1" cy="162.2" r=".39"/>
<circle cx="234.1" cy="164.7" r=".39"/>
<circle cx="236.9" cy="163.5" r=".39"/>
<circle cx="236.9" cy="161" r=".39"/>
<circle cx="236.9" cy="164.7" r=".39"/>
<circle cx="236.9" cy="166" r=".39"/>
<circle cx="236.9" cy="162.2" r=".39"/>
<circle cx="312.6" cy="175.2" r=".2"/>
<circle cx="314.3" cy="174.5" r=".2"/>
<circle cx="372.2" cy="164.6" r=".38"/>
<circle cx="372.2" cy="162.2" r=".38"/>
<circle cx="372.2" cy="161" r=".38"/>
<circle cx="372.2" cy="163.4" r=".38"/>
<circle cx="372.2" cy="165.8" r=".38"/>
<circle cx="374.8" cy="164.6" r=".38"/>
<circle cx="374.8" cy="165.8" r=".38"/>
<circle cx="374.8" cy="162.2" r=".38"/>
<circle cx="374.8" cy="167" r=".38"/>
<circle cx="374.8" cy="161" r=".38"/>
<circle cx="374.8" cy="163.4" r=".38"/>
<circle cx="380.9" cy="171.9" r=".2"/>
<circle cx="382.6" cy="171.1" r=".2"/>
<circle cx="343" cy="188.7" r=".2"/>
<circle cx="344.7" cy="187.9" r=".2"/>
</g>
<path d="M15.9 215.9h379.2v8.8h-379.2z" fill-rule="evenodd" fill="#e0eff0"/>
<path d="M15.9 215.9h379.2v44.1h-379.2zM125.2 215.9v44.1M215.2 215.9v44.1M305.2 215.9v44.1M15.9 224.7h379.2M15.9 233.5h379.2M15.9 242.3h379.2M15.9 251.1h379.2" fill="none" stroke="#bbced1" stroke-width=".3"/>
<text font-size="8.1" fill="#fff" x="12.7" y="14.1">02 / Travel, guide and actuator interfaces</text>
<g font-size="4.6" fill="#193640">
<text x="58.8" y="205.3">LOWERED</text>
<text x="203.9" y="205.3">MID</text>
<text x="337.1" y="205.3">RAISED</text>
</g>
<text font-size="3.9" fill="#fff" x="12.7" y="22.9">Dimensioned engineering review | secured ballast only</text>
<g font-size="3.5" fill="#193640">
<text x="18.3" y="221.5">Condition</text>
<text x="127.7" y="221.5">Lowered</text>
<text x="217.7" y="221.5">Middle</text>
<text x="307.6" y="221.5">Raised</text>
<text x="18.3" y="230.3">Extension / pan top</text>
<text x="127.7" y="230.3">0 / 430</text>
<text x="217.7" y="230.3">125 / 555</text>
<text x="307.6" y="230.3">250 / 680</text>
<text x="18.3" y="239.1">Actuator upper pin Z</text>
<text x="127.7" y="239.1">854</text>
<text x="217.7" y="239.1">979</text>
<text x="307.6" y="239.1">1104</text>
<text x="18.3" y="248">Block centres Z</text>
<text x="127.7" y="248">704 / 1004</text>
<text x="217.7" y="248">829 / 1129</text>
<text x="307.6" y="248">954 / 1254</text>
<text x="18.3" y="256.8">Perch pin row Z</text>
<text x="127.7" y="256.8">281</text>
<text x="217.7" y="256.8">406</text>
<text x="307.6" y="256.8">531</text>
</g>
<text font-size="3.5" fill="#a33825" x="12.7" y="278.7">REVIEW ISSUE — NO HUMAN USE — NO FABRICATION OR POWERED-TEST RELEASE</text>
<g font-size="3.2" fill="#193640">
<text x="15.9" y="264.9">LA40PL assumption: lower pin (0,40,330), retracted pin distance524 = stroke250+274, upper pin rises vertically. Clevis gap28.5, PIN12 nominal12. Rail runs Z450..1450. Nominal250mm stroke; usable command travel may be shorter after limit/stop-distance calibration.</text>
<text x="15.9" y="269.1">Verify OEM drawing and all fit tolerances before machining.</text>
<text x="12.7" y="287.5">FreeStep P0-B1 | 15 Oct 2026 | mm | DO NOT SCALE | authored vendor envelopes</text>
<text x="394.6" y="287.5">Sheet 03</text>
</g>
</svg>
